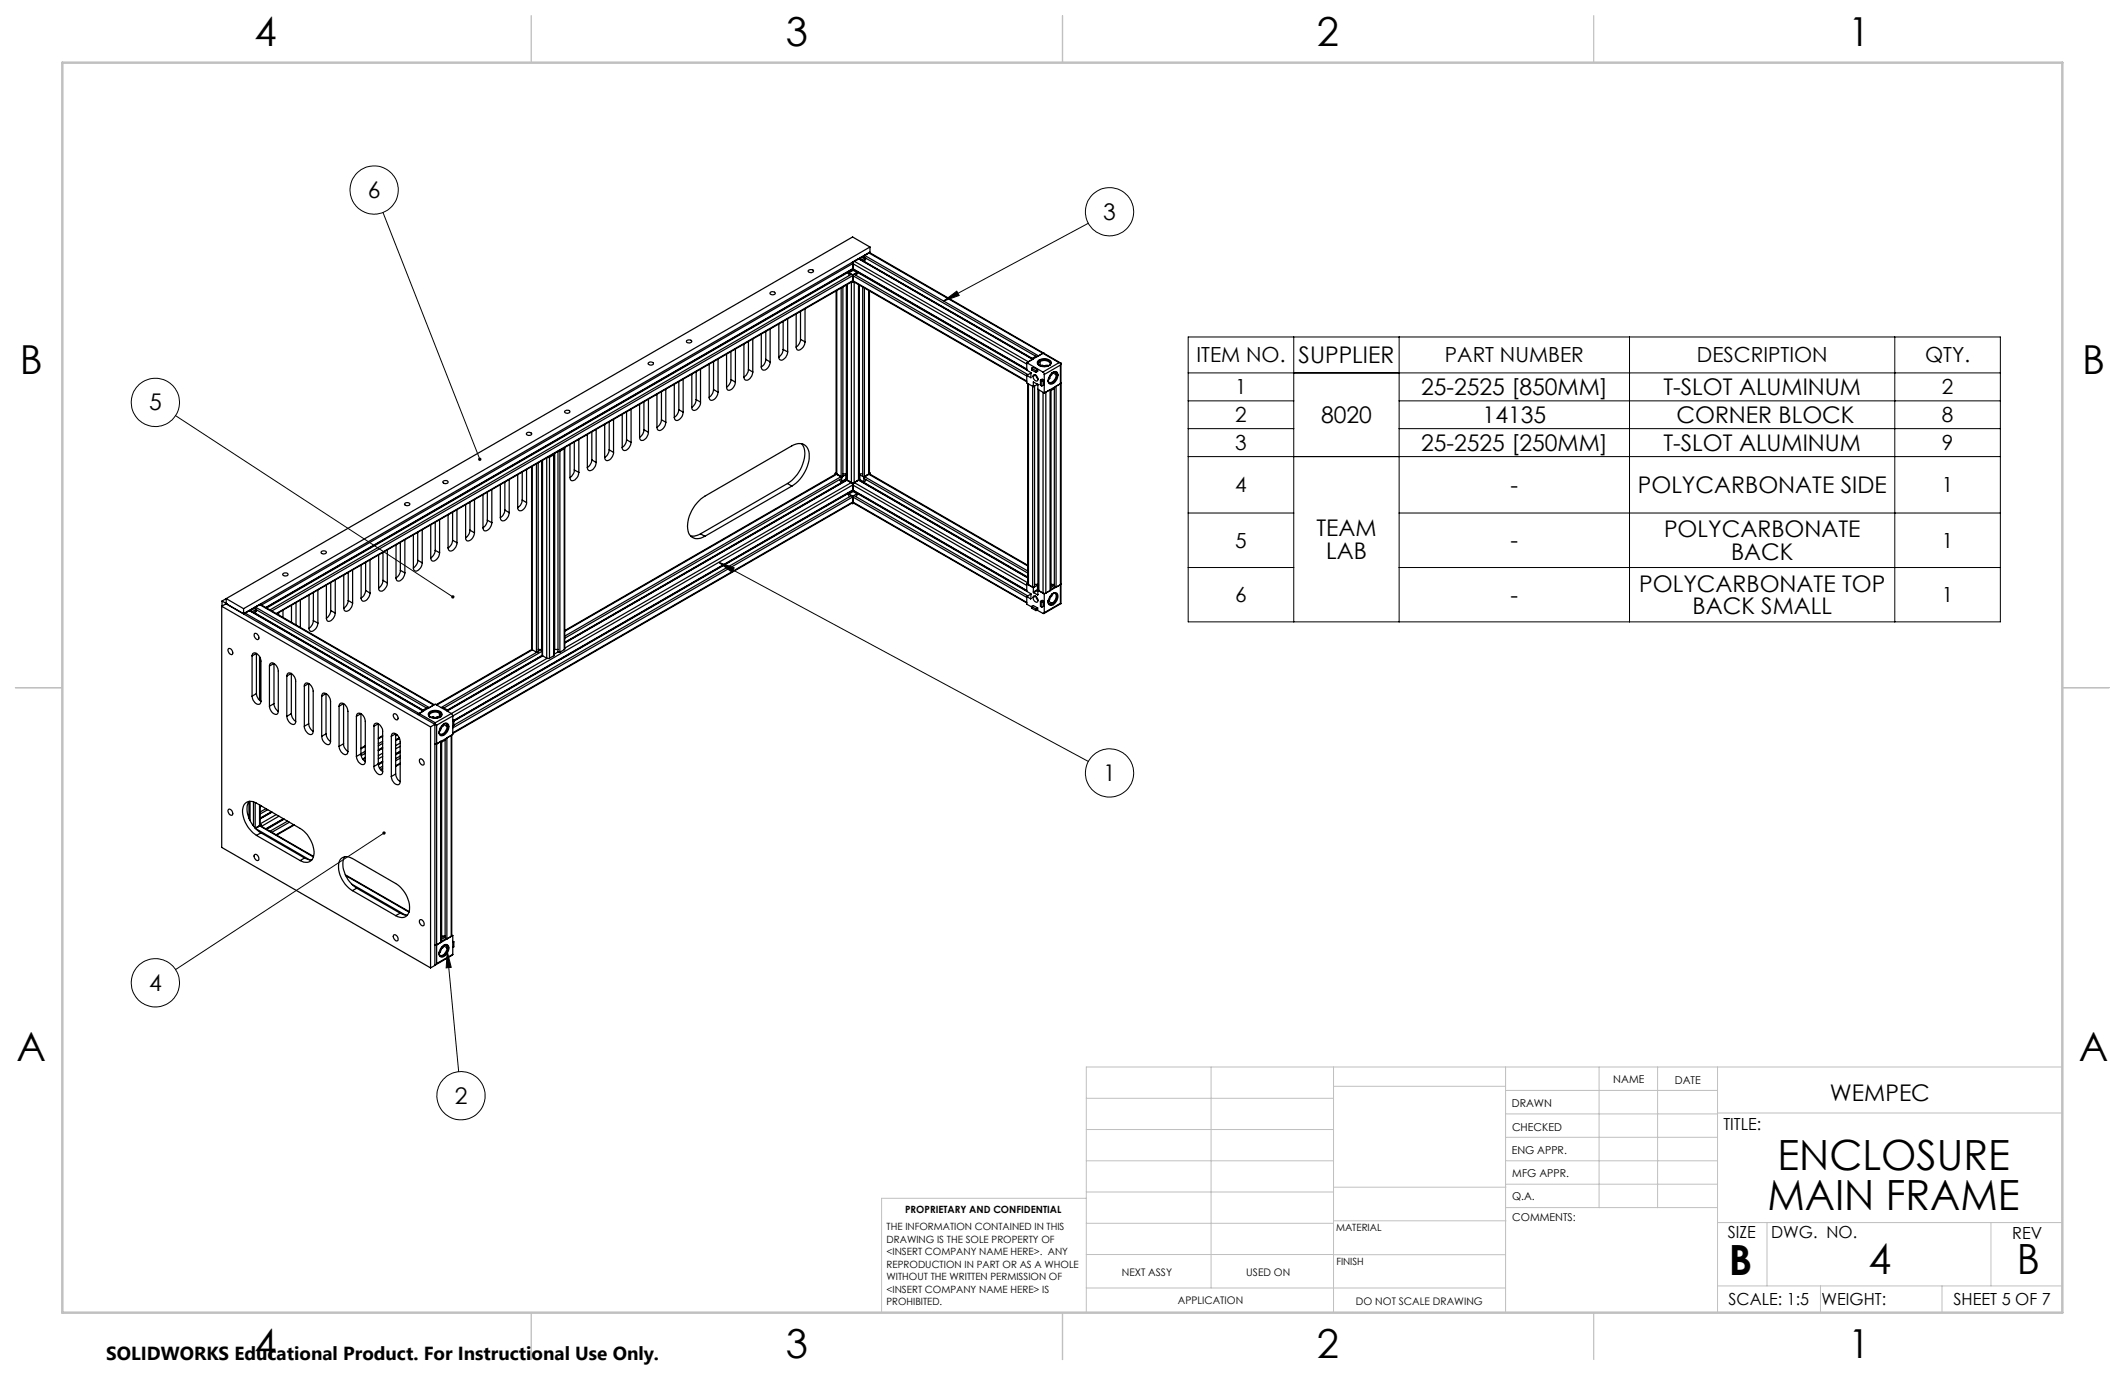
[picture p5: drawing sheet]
<svg xmlns="http://www.w3.org/2000/svg" width="432mm" height="279mm" viewBox="0 0 432 279" stroke-linecap="round" stroke-linejoin="round" font-family="sans-serif">
<g fill="none" stroke="#000" stroke-width=".2">
<path d="M77.8 43.2l19.7 50.1M221.2 45.4l-29.5 15.8M191.7 61.2l2.7-2 .5 .8zM241.4 68.5h165.1v57.9h-165.1zM241.4 75.8h165.1M262.9 68.5v57.9M284.3 68.5v57.9M331.1 68.5v57.9M385 68.5v57.9M35.7 84.5l56.3 36.8M241.4 81.5h21.5M241.4 87.1h21.5"/>
<path d="M241.4 92.8h165.1M284.3 81.5h122.2M284.3 87.1h122.2M146.1 114.3l3.1 1.1-.5 .9zM146.1 114.3l75.1 40.4M241.4 104.2h21.5M241.4 115.3h21.5M284.3 104.2h122.2M284.3 115.3h122.2M78 169.3l-42.3 27.7M90.9 193.3l.8 3.3-1 .1zM90.9 193.3l2.3 24.5"/>
<circle cx="76" cy="38.6" r="4.9"/>
<circle cx="225.4" cy="43" r="4.9"/>
<circle cx="31.6" cy="81.8" r="4.9"/>
<circle cx="225.5" cy="157.1" r="4.9"/>
<circle cx="31.6" cy="199.7" r="4.9"/>
<circle cx="93.7" cy="222.7" r="4.9"/>
</g>
<g fill="none" stroke="#c0c0c0" stroke-width=".2">
<path d="M246.1 216.8v44.9M271 216.8v49.9M305.9 216.8v49.9M324.9 216.8v28.6M336.8 216.8v28.6M349 216.8v49.9M419.1 216.8h-198.4v49.9M220.7 235.9h50.3M220.7 229.5h50.3M220.7 223.2h50.3M271 220.7h34.9M305.9 231.1h43.1"/>
<path d="M305.9 226.3h43.1M305.9 221.6h43.1M305.9 235.9h43.1M349 226.2h70.1M220.7 248.6h50.3M220.7 242.2h50.3M220.7 254.9h50.3M220.7 243.5h-41.6v23.2M271 255h34.9M271 248.1h35M271 241.2h35M305.9 240.6h43.1"/>
<path d="M306 245.4h43M349 248.4h70.1M359.1 248.4v12.9M404.6 248.4v12.9M220.7 261.7h85.2M349 261.3h70.1M369.9 261.3v5.4M394.6 261.3v5.4"/>
</g>
<path d="M108 3.2v9.5M215.9 3.2v9.5M323.8 3.2v9.5M3.1 139.7h9.6M419.1 139.7h9.5M108 266.7v9.6M215.9 266.7v9.6M323.8 266.7v9.6" fill="none" stroke="#c0c0c0" stroke-width=".25"/>
<path d="M12.7 12.7h406.4v254h-406.4z" fill="none" stroke="#c0c0c0" stroke-width=".5"/>
<path d="M191.7 61.2l2.7-2 .5 .8zM77.8 169a.35 .35 0 0 0 0 .5 .35 .35 0 0 0 .4 .1 .35 .35 0 0 0 .1-.5l-.3 .2 .3-.2-.2-.2zM91.8 121a.33 .33 0 0 0 0 .5 .33 .33 0 0 0 .5 0l-.3-.2 .3 .2a.33 .33 0 0 0 0-.5 .33 .33 0 0 0-.5 0zM97.2 93.1v.1a.35 .35 0 0 0 .4 .5l-.1-.4 .1 .4a.36 .36 0 0 0 .2-.6 .36 .36 0 0 0-.6 0zM146.1 114.3l3.1 1.1-.5 .9zM90.9 193.3l.8 3.3-1 .1z" fill="#000"/>
<g fill="none" stroke="#000" stroke-width=".25">
<path d="M156.5 59.4a.57 .57 0 0 1 1 .3 .63 .63 0 0 1-1-.2zM164.3 54.9a.56 .56 0 0 1 .6-.2 .56 .56 0 0 1 .4 .5 .63 .63 0 0 1-1.1-.2zM169.9 59.1v37.1l.1 .1M170 59v37.3M170.9 58.5v38.3M171.3 58.3v38.4l-.4 .1M172 57.9v38.4M172 57.9l.1 39.6M172.1 57.8v39.7M172.2 55.3l.1 .1M172.3 55.4l.3 .6M172.3 55.4l-118.1 68.1"/>
<path d="M172.4 55.3l.1 .1M172.4 55.1v.2M172.5 55.4l.5 .3M173 55.7l.2 .3M173 55.7l-118.1 68.2M173 57.3v40.7M173.1 57.3l.2 .1M173.1 54.8h.2M173.2 53.3v.3M173.2 55.8l.1 .1M173.2 54.6l-119.1 68.9M173.2 57v.2l-117 67.5"/>
<path d="M173.2 53.3h.1M173.2 53.6v1M173.2 56v1M173.2 53.6l-120.1 69.3M173.2 54.6l-119.2 68.8M173.2 56l-118 68.1M173.2 57l-117.1 67.7M173.3 54.8l.1 .1M173.3 54.8h.1M173.3 53.3v1.5M173.3 55.9v1.5M173.3 54.8l-.9 .5"/>
<path d="M173.3 56l.3-.3 35.3 20.4-.2 .1M173.3 54.6l35.3 20.5M173.3 57l.1 .2 35.2 20.4M173.3 53.6v1M173.3 56v1M173.3 53.6l35.3 20.4M173.3 54.6l35.3 20.4M173.3 56l35.3 20.4M173.3 57l35.3 20.4M173.4 54.9l.7 .5M173.4 54.9l-.9 .5M173.4 55.8l-.1 .1"/>
<path d="M173.4 54.8h-.1M173.5 57.3l-.2 .1M173.6 57.3v40.7M173.6 53.1l-.3 .5M174.1 55.1v.3M174.1 55.4l-.6 .3M174.3 55.4l-.3 .6M174.3 55.4l34.3 19.8M174.3 55.3v.1M174.4 57.8v39.7M174.5 52.6l35.4 20.4M174.5 52.6l35.3 20.4-.8 .5-35.4-20.4"/>
<path d="M174.5 52.6l-.9 .5M174.5 57.9l-.1 39.6M174.6 57.9v38.4M175.3 58.3v38.4l.3 .1M175.6 53.1v.1M175.6 53.1l34.1 19.7M175.6 58.5v38.3M175.7 51.9l-.2 .3M175.7 51.9l35.3 20.4 .9-.5M175.9 52.4l34.6 20M175.9 52.4l-.4-.2-.8 .4M175.9 52.4l-.9 .4"/>
<path d="M175.9 52.4v.3l-.6 .3M176 52.5l-.4 .6M176.5 59v37.3M176.5 51.4h.1M176.6 51.4h.2l35.3 20.4M176.6 51.4l-.9 .5M176.6 51.4l35.3 20.4M176.6 51.4l-3.3 1.9M176.6 51.3l.1 .1M176.7 59.1v37.1l-.2 .1M176.8 50.2l-3.6-2-127.2 73.4M176.8 50.2l-127.3 73.5"/>
<path d="M176.8 50.2v1l-127.3 73.5v-1M131.8 73.7a.56 .56 0 0 1 .5-.2 .56 .56 0 0 1 .5 .5 .63 .63 0 0 1-1.1-.2zM134.4 79.6v5.7M135.3 79.1v6.7M137 78.1v6.7M137.9 77.6v5.7M138.8 77v6.7M139.5 69.2a.6 .6 0 0 1 1 .3 .63 .63 0 0 1-1-.2zM140.6 76v6.8M141.5 75.5v5.7M142.3 75v6.7M144.1 74v6.7"/>
<path d="M145 79.2l-.2 .8-.7 .7M145 79.2l.9 .5M145 73.5v5.7M145.9 79.7a1.48 1.48 0 0 1-1.6 1.6l-.2-.6M145.9 73v6.7M147.6 72v6.7M148.5 77.1l-.2 .8-.7 .8M148.5 77.1l.9 .5M148.5 71.4v5.7M149.4 77.6a1.48 1.48 0 0 1-1.6 1.6l-.2-.5M149.4 70.9v6.7M151.2 69.9v6.7"/>
<path d="M152.1 75.1l-.4 1.1-.5 .4M152.1 75.1l.9 .5M152.1 69.4v5.7M153 75.6a1.44 1.44 0 0 1-1.6 1.6l-.2-.6M153 68.9v6.7M154.7 67.9v6.7M155.6 73l-.4 1.1-.5 .5M155.6 73l.9 .6M155.6 67.3v5.7M156.5 73.6a1.44 1.44 0 0 1-1.6 1.5l-.2-.5M156.5 66.9v6.7M158.3 65.8v6.8"/>
<path d="M159.1 71l-.2 .8-.6 .8M159.1 71l1 .5M159.1 65.3v5.7M160.1 71.5a1.64 1.64 0 0 1-1.5 1.7l-.2-.2-.1-.4M160.1 64.8v6.7M161.8 63.8v6.7M162.7 69l-.2 .8-.7 .7M162.7 69l.9 .5M162.7 63.3v5.7M163.6 69.5a1.54 1.54 0 0 1-1.6 1.6l-.2-.6M163.6 62.8v6.7M208.6 73.7v1.5l.9 .5"/>
<path d="M208.6 76.3v1.5l1.4 .8M208.6 73.7l3.3 1.9M208.8 77.9v40.7l.2 .2M209 78v40.8M209.4 75.8l-.8 .5M209.4 75.8l.1 .1M209.5 75.7l-.1 .1M209.5 75.7v1.1l-.9-.5M209.6 74.8l.4-.2 .9 .5M209.6 74.8l.9 .6M209.6 74.8v.4l.9 .5M209.8 78.5v40.8"/>
<path d="M210 76.2a.77 .77 0 0 1 .8 .4 .77 .77 0 0 1-.1 .8 .89 .89 0 0 1-.7-1.2zM210.2 78.5h-.1M210.2 78.4v40.8l-.4 .1M210.4 76.2l-.5 .3M210.5 76.2l.4 .8M210.5 75.4v.3M210.7 72.5l-.2-.1-.8 .4M210.7 78.1h.2M210.7 78.1l-.7 .5M210.7 78v.1M210.9 75.1v.4l-.4 .2M210.9 75.1l-.4 .3"/>
<path d="M210.9 78.1h.1M210.9 78.1v1l1.3 .8M210.9 78.1l-.9-.5v1M210.9 79.1v39.6M211 73.3a1.84 1.84 0 0 1 2.6 .3 1.36 1.36 0 0 1-1.9 .9l-.8-.5-.1-.4zM211 79.2l.1 40.8M211.1 74.2h.1M211.1 79.2v40.8M211.2 73.1l.1 .2M211.3 73.3l-.2 .1a.48 .48 0 0 0 0 .8M211.3 73.3v.1M211.3 73.3a1.76 1.76 0 0 1 2.2 .4l-.1 .5"/>
<path d="M211.3 73.4a1.47 1.47 0 0 1 2.1 .5l-.1 .3M211.3 73.4a.49 .49 0 0 0-.2 .8M211.3 74.3l.4-.1 .5 .2M211.3 73.4v.9M211.3 74.3h.1M211.4 77.3v1l.3 .1M211.4 77.3l.3 .1M211.7 77.4v1M211.8 74.2v.3M211.9 71.8h.3M211.9 75.6l.3 .5M211.9 71.8h.2"/>
<path d="M211.9 71.8l-3.3 1.9M211.9 71.8l3.3 1.9M211.9 79.7v40.8M212.1 77.2v1l-.4 .2M212.1 77.2l-.3-.2-.4 .3M212.1 77.2l-.4 .2M212.1 71.8l3.5 2M212.2 74.4v.1M212.2 76.1v3.8M212.9 74.4l.1-.1-.2 .1M213 74.3v.1M213.1 74.3l-.5-.1-.4 .2"/>
<path d="M213.1 76.7l.2 .2M213.3 76.4h.1M213.4 76.4l-.1 .5-.3 .4M213.5 79.2l-.1 40.8M213.5 76l.2-.2a.7 .7 0 0 1 1-.2 .7 .7 0 0 1 .2 .9 1.48 1.48 0 0 1-1.7 1.5 1.58 1.58 0 0 1 .3-2zM213.5 79.3v39.4M213.7 75.8l.2 .1M213.9 75.8l-.2-.1 .2 .1M213.9 75.7l-.2 .4-.3 .3M213.9 75.7l.7 .5M213.9 75.7h.1M214.2 79v39.9"/>
<path d="M214.3 78.7v.2l-.8 .5M214.6 76.2a1.51 1.51 0 0 1-1.4 1.5l-.2-.3M214.6 76.2a.51 .51 0 0 0-.5-.6h.5l.2 .6M214.6 76.2h.2M214.8 76.2a1.49 1.49 0 0 1-1.6 1.6l-.2-.3M214.8 76.2h.2M215.2 73.7l.4 .1M215.2 73.7l-3.3 1.9M215.5 78l-.9 .5v40.8M215.5 74.2v48.4M215.5 74.2l-3.3 1.9M215.5 78l-3.3 1.9"/>
<path d="M215.6 77.8l-.1 .2M215.6 73.8l-.1 .4M215.6 73.8v48.9M90 97.9a.56 .56 0 0 1 .6-.3 .56 .56 0 0 1 .4 .5 .6 .6 0 0 1-1-.2zM99.9 99.5v6.7M101.7 98.5v6.7M102.6 98v5.6M103.5 97.4v6.8M105.2 96.4v6.8M106.1 95.9v5.7M107 88a.6 .6 0 0 1 1 .3 .57 .57 0 0 1-.6 .2 .57 .57 0 0 1-.4-.5zM107 95.4v6.7"/>
<path d="M108 94.8v37.1l.1 .1M108.1 94.8v37.2M109 94.3v38.2M109.4 94.1v38.4h-.4M110.1 93.6v38.4l-.7 .4M110.2 93.6v39.6M111.1 93v40.7M111.7 92.9l-.5 .1M111.7 92.9v40.8M112.5 92.2v.2M112.5 92.4l-.8 .5M112.5 92.4v40.8"/>
<path d="M112.6 92.3l-.1 40.9M112.7 92.1v39.9M113.4 91.7v40.7l.4 .1M113.5 91.7h.3M113.8 91.7v40.8M114.7 91.2l-.9 .5M114.7 91.2v40.8M114.7 90.9v.3M114.8 91v40.9l-.1 .1M114.8 83.5a.56 .56 0 0 1 .6-.2 .56 .56 0 0 1 .4 .4 .63 .63 0 0 1-1.1-.1zM115.8 90.3v6.7M116.7 95.5l-.2 .8-.7 .7"/>
<path d="M116.7 95.5l.9 .5M116.7 89.8v5.7M117.6 96a1.54 1.54 0 0 1-1.6 1.6l-.2-.6M117.6 89.3v6.7M119.3 88.3v6.7M120.3 93.5l-.4 1-.6 .5M120.3 93.5l.8 .5M120.3 87.8v5.7M121.1 94a1.44 1.44 0 0 1-1.5 1.6l-.3-.6M121.1 87.2v6.8M122.9 86.3v6.7M123.8 91.4l-.4 1.1-.5 .5"/>
<path d="M123.8 91.4l.9 .5M123.8 85.7v5.7M124.7 91.9a1.44 1.44 0 0 1-1.6 1.6l-.2-.5M124.7 85.2v6.7M126.4 84.2v6.7M127.3 89.4l-.2 .8-.7 .7M127.3 89.4l.9 .5M127.3 83.7v5.7M128.2 89.9a1.48 1.48 0 0 1-1.6 1.6l-.2-.6M128.2 83.1v6.8M130 82.2v6.7M130.8 87.3l-.2 .9-.6 .7"/>
<path d="M130.8 87.3l1 .5M130.8 81.6v5.7M131.8 87.8a1.48 1.48 0 0 1-1.6 1.6l-.2-.5M131.8 81.1v6.7M133.5 80.1v6.8M134.4 85.3l-.4 1.1-.5 .5M134.4 85.3l.9 .5M135.3 85.8a1.64 1.64 0 0 1-1.4 1.7l-.3-.2-.1-.4M137.9 83.3l-.4 1-.5 .5M137.9 83.3l.9 .4M138.8 83.7a1.49 1.49 0 0 1-1.5 1.7l-.3-.6M141.5 81.2l-.2 .8-.7 .8"/>
<path d="M141.5 81.2l.8 .5M142.3 81.7a1.49 1.49 0 0 1-1.5 1.6l-.2-.5M160 98.2l.9 .6M160 98.2l-17.7 10.3M160.9 98.8a7.5 7.5 0 0 0 3.5-7.1 2 2 0 0 0-3.1-1.3l-18.1 10.4a7.2 7.2 0 0 0-3.3 7.5 2.08 2.08 0 0 0 3.3 .7M160.9 98.8l-17.7 10.2M162.9 90.2a4.5 4.5 0 0 1 0 4.6 7.8 7.8 0 0 1-2.9 3.4M169.7 96.2v.2M169.7 96.2l1.3 .7M169.9 96.1l-.2 .1M170 96.4l-.2-.1-55 31.8M170 96.4l.9 .5"/>
<path d="M170 96.4l-55.2 31.9M170 96.3l.9 .5M170.6 97.5l.4 .6M170.9 96.9l.1 .3-56.2 32.5M170.9 96.9l-56.1 32.4M171 98.1h.1M171 98.1l-56.2 32.4M171 97.8l.1 .2M171 96.9v.9M171.1 98h.1M171.3 96.3h.7M171.9 97.3v.2"/>
<path d="M171.9 96.4l.1 .2M171.9 96.4l-.9 .5M171.9 96.4v.9M171.9 97.3l-.9 .5M171.9 97.5h.1M171.9 97.5v.1M171.9 97.5l1.4 .7M171.9 97.5l-.8 .5M172 97.6h.1M172 97.6l-57.2 33M172 97.4l-.1 .1M172.1 97.6l.9 .5"/>
<path d="M172.1 97.6l-57.3 33.1M172.1 97.5l.9 .5M173 98.1l.2 .5M173 98.1l-58.2 33.6M173 98h.6M173.2 99.7l.1 .1M173.2 99.6l-81 46.8M173.2 98.6v1M173.2 98.6l-81.2 46.9M173.3 99.8h.1M173.3 99.8l.1 .1M173.3 98.2v1.6"/>
<path d="M173.3 99.8l-.9 .5M173.3 99.6l35.3 20.5M173.3 98.6v1M173.3 98.6l35.3 20.4M173.3 99.6l35.3 20.4M173.4 99.9l.7 .4M173.4 99.9l-.9 .5M173.4 99.7l-.1 .1M173.6 98.1l-.3 .5M173.6 98.1l35.2 20.3M174.4 97.5l-.8 .5M174.5 97.6h.1"/>
<path d="M174.5 97.6l-.9 .5M174.5 97.6l34.3 19.8M174.5 96.3h.1M174.5 97.4l.1 .1M174.6 96.5h.1M174.6 97.5h.1M174.6 97.6l34.2 19.8M174.6 96.3h.7M174.6 96.5l-.1 .1M174.6 97.5l-1.3 .7M174.6 96.5v1.1M174.7 96.5l.8 .4"/>
<path d="M174.7 97.5l.8 .4M174.7 96.5v1M175.5 96.9v1M175.5 97.9l-.1 .1M175.6 98.1h.1M175.6 98.1l33.2 19.2M175.7 96.9l-.1 .3 33.2 19.3M175.7 96.9l33.1 19.1M176 97.5l-.4 .6M176.5 96.3l-.9 .5M176.6 96.4l.2-.1 32 18.6M176.6 96.4l-.9 .5"/>
<path d="M176.6 96.4l32.2 18.6M176.7 96.1l.1 .1M176.8 96.2l-1.3 .7M176.8 96.2v.2M57.6 116.5a.51 .51 0 0 1 .6-.1 .51 .51 0 0 1 .3 .5 .6 .6 0 0 1-1-.3zM64.6 119.9v6.7M65.4 112a.5 .5 0 0 1 .5-.1 .5 .5 0 0 1 .4 .5 .56 .56 0 0 1-.6 .2 .56 .56 0 0 1-.4-.5zM66.3 118.9v6.7M67.2 118.4v5.7M68.1 117.9v6.7M69.8 116.8v6.8M70.8 116.3v5.7"/>
<path d="M71.6 115.8v6.8M73.4 114.8v6.7M74.3 120l-.4 1.1-.5 .4M74.3 120l.9 .5M74.3 114.3v5.7M75.2 113.8v6.7M76.9 112.8v6.7M77.8 117.9l-.2 .8-.7 .8M77.8 117.9l.9 .6M77.8 112.3v5.6M78.7 118.5a1.44 1.44 0 0 1-1.5 1.6l-.3-.6M78.7 111.7v6.8"/>
<path d="M80.5 110.7v6.7M81.4 115.9l-.3 .8-.6 .7M81.4 115.9l.9 .5M81.4 110.2v5.7M82.3 116.4a1.48 1.48 0 0 1-1.6 1.6l-.2-.6M82.3 109.7v6.7M82.3 102.2a.5 .5 0 0 1 .6-.1 .5 .5 0 0 1 .3 .5 .56 .56 0 0 1-.6 .2 .56 .56 0 0 1-.4-.5zM84 108.7v6.7M84.9 113.8l-.2 .9-.7 .7M84.9 113.8l.9 .6M84.9 108.2v5.6M85.8 114.4a1.64 1.64 0 0 1-1.4 1.6l-.3-.1-.1-.5"/>
<path d="M85.8 107.7v6.7M87.5 106.6v6.8M88.4 111.8l-.3 1.1-.6 .5M88.4 111.8l.9 .5M88.4 106.2v5.6M89.3 112.3a1.49 1.49 0 0 1-1.5 1.6l-.3-.5M89.3 105.6v6.7M91.1 104.6v6.7M92 109.8l-.2 .8-.7 .7M92 109.8l.9 .5M92 104.1v5.7M92.9 110.3a1.49 1.49 0 0 1-1.6 1.6l-.2-.6"/>
<path d="M92.9 103.6v6.7M94.6 102.6v6.7M95.5 107.7l-.2 .8-.7 .8M95.5 107.7l.9 .6M95.5 102.1v5.6M96.4 108.3a1.48 1.48 0 0 1-1.6 1.6l-.2-.6M96.4 101.5v6.8M98.1 100.5v6.7M99 105.7l-.2 .8-.7 .7M99 105.7l.9 .5M99 100v5.7M99.9 106.2a1.48 1.48 0 0 1-1.5 1.6l-.3-.6"/>
<path d="M102.6 103.6l-.4 1.1-.5 .5M102.6 103.6l.9 .6M103.5 104.2a1.44 1.44 0 0 1-1.6 1.6l-.2-.6M106.1 101.6l-.4 1.1-.5 .5M106.1 101.6l.9 .5M107 102.1a1.44 1.44 0 0 1-1.6 1.6l-.2-.5M142.3 108.5l-1.2 .4h-.8M142.3 108.5l.9 .5M172.2 100.3h.1M172.3 100.3l.3 .6M172.3 100.3l-80.1 46.2M172.4 100.3l.1 .1"/>
<path d="M172.4 100.1v.2M172.5 100.4l.8 .4M173.1 102.2l.2 .1M173.2 101l-.2-.3-80.8 46.7M173.2 102v.2l-81.2 46.8M173.2 101v1M173.2 101l-81.2 46.9M173.2 102l-81.2 46.9M173.3 100.8v1.5M173.3 101l.3-.3 35.3 20.4M173.3 102l.1 .2 35.2 20.3M173.3 101v1"/>
<path d="M173.3 101l35.3 20.4M173.3 102l35.3 20.4M173.5 102.2l-.2 .1M174.1 100.3l-.8 .5M174.1 100.1v.2M174.3 100.3l-.3 .6M174.3 100.3l34.3 19.9M174.3 100.3h.1M208.6 118.6v1.6M208.6 118.6l1.4 .8M208.8 118.5l-.2 .1M209 118.8l.8 .5"/>
<path d="M210 119.4v.9M210.1 119.3l-.1 .1M210.2 118.7h.7M210.8 119.8l.1 .1M210.8 118.9l.2 .1M210.8 118.9l-.6 .4M210.8 118.9v.9M210.8 119.8l-.8 .5M210.9 119.9h.1M210.9 119.9v.9M210.9 119.9l1.3 .8M210.9 119.9l-.9 .5"/>
<path d="M210.9 118.7l.1 .1M211 119.8l-.1 .1M213.5 118.7v.1M213.5 118.7l.7 .1M214.3 119.3h.3M214.3 118.9v.4l-.8 .5M214.3 118.9l-.8 .5M214.3 118.9l-.3-.1-.5 .3M215.5 118.8l-.9 .5M215.5 118.8l-3.3 1.9M215.6 118.6l-.1 .2M45 123.2l.9-.5 42.5 24.5"/>
<path d="M45 123.2l42.5 24.5M45 123.2v49l42.5 24.5M45.1 122.1l.9 .5M45.1 122.1v1.1M46 121.6l3.5 2.1M46 121.6v1.1M46 121.6l-.9 .5M46 122.7h.1M46.1 122.8h.1M46.5 131.8a.79 .79 0 0 1 .6 1.2 .86 .86 0 0 1-.6-1.2zM49.8 124.6l-.2 .2 .2-.2M49.8 124.6l35.4 20.4"/>
<path d="M49.8 124.6h.1M50.7 124.1l35.4 20.3M50.7 124.1l35.3 20.4-.8 .5M50.7 124.1l-.9 .5M51.2 133.3a.62 .62 0 0 1 .5-.7 .62 .62 0 0 1 .7 .4l.4 .5 .2 .8v8.2M51.2 133.3v8.2M51.2 133.3l.9-.5v8.1M51.8 128.7a.77 .77 0 0 1 .7 .4 .77 .77 0 0 1-.1 .9 .86 .86 0 0 1-.6-1.3zM51.8 124.6h.1M51.8 124.6l34.1 19.7M51.9 123.4l-.1 .2M52.1 123.9l34.6 20"/>
<path d="M52.1 124.2l-.3 .4M52.1 123.8l-.4-.2-.8 .5M52.1 123.8l-.9 .5M52.1 123.8v.3M52.1 124.1l-.6 .4M52.2 124l-.1 .1M52.7 133.4v8.9M52.8 122.9l.2-.1 35.2 20.4M52.8 122.9l35.3 20.4-.9 .5-35.3-20.4M52.8 122.9l-.9 .5M52.8 133.6v8.8M53.1 122.9v-.2l-3.3 1.9"/>
<path d="M54.8 135.3a.63 .63 0 0 1 .5-.6 .63 .63 0 0 1 .7 .4l.3 .5 .3 .8v8.1M54.8 135.3v8.2M54.8 135.3l.9-.5v8.2M56.6 124.5v.5M57.5 124v1.4M58.3 137.4a.63 .63 0 0 1 .5-.7 .63 .63 0 0 1 .7 .4l.6 1v8.5M58.3 137.4v8.2M58.3 137.4l.9-.6v8.2M59.2 123v3.5M60.1 122.4v4.6M61 122v5.5M61.8 139.4a.62 .62 0 0 1 .5-.6 .62 .62 0 0 1 .7 .3l.5 .8 .1 .5v8.2"/>
<path d="M61.8 139.4v8.2M61.8 139.4l.9-.5v8.2M62.8 120.9v6.8M63.7 126.1l-.2 .8-.7 .8M63.7 126.1l.9 .5M63.7 120.4v5.7M64.6 126.6a1.54 1.54 0 0 1-1.6 1.6l-.2-.5M67.2 124.1l-.2 .8-.7 .7M67.2 124.1l.9 .5M68.1 124.6a1.54 1.54 0 0 1-1.6 1.6l-.2-.6M70.8 122l-.4 1.1-.6 .5M70.8 122l.8 .6"/>
<path d="M71.6 122.6a1.44 1.44 0 0 1-1.5 1.5l-.3-.5M75.2 120.5a1.44 1.44 0 0 1-1.6 1.6l-.2-.6M108.1 132l-19.5 11.2M108.1 132l.9 .5M108.2 132l-19.4 11.3M109.1 132.5l-19.5 11.3M109.4 132h.8M110.2 132.3l-20 11.6M110.2 133.2l.9 .5M110.3 133.3l-19.3 11.1M111.1 133.7h.6M111.2 133.8l-19.5 11.2"/>
<path d="M112.5 133.2l-.8 .5M112.6 132h.1M112.7 132h.7M113.4 132.5l-.8 .4M114.7 132l-.9 .5M208.6 120.2l.9 .5M208.6 121.2v1.6l1 .5M208.6 121.2l.8 .5M209.5 121.6l-.1 .1M209.5 120.7v.9M209.5 120.7l-.9 .5M209.6 123.2v.4l.9 .5"/>
<path d="M209.6 123.2l.4-.2 .9 .5M209.6 123.2l.9 .6M210 120.3v.1M210 121.1a.77 .77 0 0 1 .8 .4 .77 .77 0 0 1-.1 .9 .89 .89 0 0 1-.7-1.3zM210 120.4l.8 .5M210.4 121.1l-.5 .3M210.5 121.2l.4 .8M210.5 123.8v.3M210.7 124l1.3 .7 .2-.2M210.9 123.5v.4l-.4 .2M210.9 123.5l-.4 .3M210.9 120.8l-.1 .1"/>
<path d="M211.1 120l.8 .5M211.4 122.2v1l.3 .2M211.4 122.2l.3 .2M211.7 122.4v1M211.9 120.5h.6M212.1 122.2v1l-.4 .2M212.1 122.2l-.3-.2-.4 .2M212.1 122.2l-.4 .2M212.2 120.7v3.8M213 122l.1 .1M213 122.5l.1 .2a.55 .55 0 0 0 .8 0M213 122.4l.4 .3 .4-.1"/>
<path d="M213 122.1h.1M213 122.2h.1M213 122.2l.8 .4M213.3 121.3l.1 .1M213.4 121.4l-.4 .8M213.4 120v-40.8l-.9 .5v40.8M213.4 120l-.9 .5M213.5 120.9l.2-.2a.7 .7 0 0 1 1-.2 .7 .7 0 0 1 .2 .9 1.48 1.48 0 0 1-1.7 1.5 1.58 1.58 0 0 1 .3-2zM213.7 120.7l.2 .1h-.2M213.8 122.6l.1 .1M213.8 120.7l.1 .1M213.9 120.6l-.2 .5-.3 .3"/>
<path d="M213.9 122.7l.1 .2M213.9 120.6a.47 .47 0 0 1 .6 0 .47 .47 0 0 1 .1 .5l-.2 .9-.6 .6M214.1 120.5h.4a1.53 1.53 0 0 1-.6 2.2M215.5 122.6l.1 .1M215.5 122.6l-3.3 1.9M215.6 122.7l-3.5 2M51.2 141.5a1.44 1.44 0 0 0 1.6 1.6l.2-.6M52.1 140.9l.4 1.1 .5 .5M52.1 140.9l-.9 .6M54.8 143.5a1.48 1.48 0 0 0 1.5 1.6l.3-.6M55.7 143l.2 .8 .7 .7M55.7 143l-.9 .5"/>
<path d="M58.3 145.6a1.48 1.48 0 0 0 1.6 1.5l.2-.5M59.2 145l.2 .8 .7 .8M59.2 145l-.9 .6M61.8 147.6a1.49 1.49 0 0 0 1.6 1.6l.2-.6M62.7 147.1l.4 1 .5 .5M62.7 147.1l-.9 .5M65.4 149.6a1.49 1.49 0 0 0 1.5 1.6l.3-.5M65.4 141.5a.62 .62 0 0 1 .4-.7 .62 .62 0 0 1 .8 .4l.5 .8 .1 .5v8.2M65.4 141.5v8.1M65.4 141.5l.9-.6v8.2M66.3 149.1l.3 1.1 .6 .5M66.3 149.1l-.9 .5"/>
<path d="M68.9 151.7a1.64 1.64 0 0 0 1.4 1.6l.3-.2 .1-.4M68.9 143.5a.64 .64 0 0 1 .5-.7 .64 .64 0 0 1 .7 .4l.4 .5 .2 .8v8.2M68.9 143.5v8.2M68.9 143.5l.9-.5v8.1M69.8 151.1l.2 .9 .7 .7M69.8 151.1l-.9 .6M72.4 145.6a.64 .64 0 0 1 .5-.7 .64 .64 0 0 1 .8 .4l.3 .5 .2 .8v8.1a.62 .62 0 0 1-.5 .7 .62 .62 0 0 1-.7-.4l-.5-.8-.1-.5M72.4 145.6l.9-.6v8.2M72.4 145.6v8.1M73.3 153.2l.3 .8 .7 .8M73.3 153.2l-.9 .5M74.2 154l-.5 .3"/>
<path d="M74.2 153.1l-.8 .5M74.2 151.5l-.9 .5M74.2 154.1l-.4 .2M74.2 152.6l-.9 .6M74.2 151.7l-.9 .5M74.2 153.9l-.5 .3M76 155.8a1.44 1.44 0 0 0 1.5 1.5l.3-.5M76 147.6a.62 .62 0 0 1 .5-.7 .62 .62 0 0 1 .7 .4l.6 1v8.5M76 147.6l.9-.5v8.1l.2 .8 .7 .8M76 147.6v8.2M77.8 154.8l-.9 .5M77.8 152l-.9 .5"/>
<path d="M77.8 155.7l-.7 .4M77.8 151.1l-.9 .5M77.8 149.5l-.9 .5M77.8 150.6l-.9 .5M77.8 154.7l-1.8 1.1M77.8 156.1l-.5 .3M77.8 153.7l-.9 .5M77.8 153l-.9 .6M77.8 149.6l-.9 .5M77.8 151.9l-.9 .5M77.8 154.9l-.9 .5M79.5 157.8a1.44 1.44 0 0 0 1.6 1.6l.2-.6"/>
<path d="M79.5 149.6a.62 .62 0 0 1 .5-.7 .62 .62 0 0 1 .7 .5l.5 .7 .1 .6v8.1M79.5 149.6v8.2M79.5 149.6l.9-.5v8.2M80 145.1a.71 .71 0 0 1 .8 .4 .71 .71 0 0 1-.1 .8 .94 .94 0 0 1-.7-1.2zM80.4 157.3l.4 1.1 .5 .4M80.4 157.3l-.9 .5M80.7 149.3l-.3 .2M81.1 150l-.7 .4M81.1 149.9l-.7 .5M81.2 150.1l-.8 .4M81.3 152.7l-.9 .5M81.3 153.6l-.9 .6"/>
<path d="M81.3 155.2l-.9 .6M81.3 151.7l-.9 .5M81.3 151l-.9 .5M81.3 152.6l-.9 .6M81.3 154.1l-.9 .5M81.3 155.1l-.9 .5M81.3 152.9l-.9 .5M85.2 145l-.3 .2M85.2 145l3.2 1.9M85.2 145l3.2-1.9 3.3 1.9M85.3 154.3a.76 .76 0 0 1 .7 .3 .76 .76 0 0 1 0 .8 .84 .84 0 0 1-.7-1.1zM87 143.9l-.3-.1-.8 .5"/>
<path d="M87.2 144.7a1.99 1.99 0 0 1 2.5 .2l.1 .2a1.17 1.17 0 0 1-1.5 .8 .85 .85 0 0 1-1-.2 .85 .85 0 0 1-.1-1zM87.5 147.7v49M87.5 145.8l.5-.1 .4 .1M88 145.7l.1 .2M88.4 147.2l-.9 .5M88.4 147.2v49l-.9 .5M88.4 147.2l.3 .2M88.4 146.9v.3M88.4 145.8v.2M88.4 147.2h.1M88.7 151.2h-.3M88.7 147.4v48.4"/>
<path d="M88.7 151.2l.9-.6v40.9M88.9 145.7l-.1 .2M89.3 144.9a1.62 1.62 0 0 0-2 .3v.4l.2 .2M89.3 144.9l.3 .5-.1 .2M89.3 145.7h-.4l-.5 .1M89.3 144.9v.8M89.3 145.7v.1M89.4 144.7l.1 .2a.45 .45 0 0 1 .1 .7M89.4 144.7l-.1 .2M89.4 144.7a1.48 1.48 0 0 0-2.3 .6l.2 .3M89.4 148.2l.1 .1M89.4 144.6v.1"/>
<path d="M89.5 147.8l.1 .1M89.6 150.6v40.9M89.6 147.9l-.1 .6-.3 .2M89.7 147.5l.3 .1M89.7 150.8v39.4M89.9 143.9l.2-.1 .9 .5M90 147.2a.69 .69 0 0 1 .9-.2 .69 .69 0 0 1 .3 .9 1.52 1.52 0 0 1-1.8 1.5 1.68 1.68 0 0 1 .6-2.2zM90.1 147.1v.1M90.1 147.2l-.5 .7M90.1 147.2l.7 .4M90.3 147h.1M90.4 147l.4 .1 .3 .5"/>
<path d="M90.4 147a.5 .5 0 0 1 .4 .6M90.5 150.4v40M90.5 150.1v.3l-.9 .4M90.8 147.6a1.45 1.45 0 0 1-1.4 1.6l-.2-.3M90.8 147.6h.3M90.9 144.3l19.3-11.1-19.2 11.1M91 144.3v.3M91 144.3l-.2 .2M91.1 147.6a1.55 1.55 0 0 1-1.7 1.7l-.2-.3M91.1 147.6l.1 .1M91.7 145l.3 .5M91.7 145l-3.3 1.9"/>
<path d="M91.8 149.4v40.7l-.1 .2M92 145.5v3.8l-3.3 1.9M92 145.5l-3.3 1.9M92 146.3l.2 .1M92.2 146.4v1l-.2 .2M92.2 146.4l-.2 .1M46.4 164.5a.7 .7 0 0 1 .7 .2 .7 .7 0 0 1 .2 .8l-.1 .1a.78 .78 0 0 1-.8-1.1zM50.6 166.3v-3.5a4.1 4.1 0 0 0 .3 4.2l1 1.3 1.1 .9M50.7 162.8v3.7M50.8 162.8v3.9M51.4 167.7h.1M51.5 162.9v4.9"/>
<path d="M51.7 173.7a.75 .75 0 0 1 .8 .3 .75 .75 0 0 1 0 .8 .84 .84 0 0 1-.8-1.1zM51.9 163.1v5.2l.8-.5M52 168.4l10.9 6.3M52.1 169.8a5.8 5.8 0 0 1-2.6-6 1.66 1.66 0 0 1 2.6-.6l8.9 5.1a5.8 5.8 0 0 1 2.6 5.9 1.66 1.66 0 0 1-2.6 .7M52.1 169.8l8.9 5.1M52.7 163.6v4.2M52.8 167.8l10.9 6.2M52.8 167.8l10.9 6.3M52.8 163.6v4.1l-.1 .1M52.8 167.5l.3 .1M53 169.2l8.9 5.1M53 169.2l-.9 .6"/>
<path d="M53.1 163.8l-.3 .1M53.1 167.6v.3M53.1 167.6l-1.2 .7 .9-.5M53.2 163.8l-.4 .2M54 164.3l-1.2 .7M54.4 164.5l-1.6 .9M55.1 165l-2.3 1.3M55.2 165l-2.4 1.3M55.3 165l-2.5 1.4M56.1 165.5l-3.3 1.9M56.7 165.8l-3.6 2.1M57.6 166.4l-3.6 2"/>
<path d="M57.6 166.4l-3.5 2.1M57.7 166.4l-3.5 2.1M58.4 166.9l-3.5 2M58.8 167.1l-3.6 2M59.7 167.6l-3.6 2M59.8 167.6l-3.6 2.1M61.9 174.3l.8 .4h.7M61.9 174.3l-.9 .6M70.1 174.1a4 4 0 0 0 .3 4.1l1.3 1.7 .8 .6M70.2 177.8l12.9 7.4M70.3 177.9l12.8 7.4M71.4 179.6l10.9 6.3"/>
<path d="M71.6 181a5.7 5.7 0 0 1-2.7-5.9 1.68 1.68 0 0 1 2.7-.7l8.8 5.1a5.7 5.7 0 0 1 2.7 5.9 1.64 1.64 0 0 1-2.7 .7M71.6 181l8.8 5.1M72.5 180.5l-.9 .5M72.5 180.5l8.8 5.1M80 190a.78 .78 0 0 1 .8 .3 .78 .78 0 0 1 0 .9 .85 .85 0 0 1-.8-1.2zM81.3 185.6l.8 .3h.7M81.3 185.6l-.9 .5M85.3 186.9a.75 .75 0 0 1 .8 .4 .75 .75 0 0 1-.1 .8 .84 .84 0 0 1-.7-1.2zM88.4 196.1h.1M88.7 195.8l-.3 .3M89.2 193.6h.1M89.3 193.5h.1"/>
<path d="M89.3 193.5l.1 .1M89.3 193.4v.1M89.6 190.2h.1M89.7 192.5l.3 .1M89.7 190.2h.8M89.8 192.4a.74 .74 0 0 1 .7-.5 .74 .74 0 0 1 .7 .5 1.82 1.82 0 0 1-1.6 2.1 1.19 1.19 0 0 1 0-1.8zM90.1 192.1v.1M90.1 192.2l-.9 1.5M90.1 192.2l.7 .4M90.3 192h.1a.5 .5 0 0 1 .4 .6M90.4 192l.4 .1 .3 .5M90.5 190.8h.3"/>
<path d="M90.5 190.8l-.9 .5M90.5 190.4l-.9 .5M90.5 190.4v.4M90.5 190.4l-.3-.1-.6 .3M90.8 192.6a1.51 1.51 0 0 1-1.4 1.5l-.2-.2M90.8 192.6h.3M91.1 192.6a1.87 1.87 0 0 1-1.5 1.7l-.4-.3M91.1 192.6h.1M91.7 190.3v-40.9l-.9 .5v40.9M91.7 190.3l-.9 .5M91.8 190l.2 .1M92 190.1l-3.3 1.9-.3 .1 1.2-.6"/>
<path d="M92 193.9l-3.6 2.2M92 190.1v3.8M92 193.9l-3.3 1.9M92 191.3l.2 .1M92.2 191.4l-.2 .1M92.2 191.4v1l-.2 .1"/>
</g>
<g font-size="8.5">
<text x="361.2" y="237.7">ENCLOSURE</text>
<text x="359.1" y="245.8">MAIN FRAME</text>
<text x="351.3" y="259">B</text>
<text x="379.7" y="258.9">4</text>
<text x="409.8" y="258.9">B</text>
</g>
<g font-size="8.1">
<text x="51.7" y="9.3">4</text>
<text x="159.7" y="9.3">3</text>
<text x="267.6" y="9.3">2</text>
<text x="375.6" y="9.3">1</text>
<text x="4" y="76">B</text>
<text x="423.1" y="76">B</text>
<text x="3.3" y="215.7">A</text>
<text x="422.4" y="215.7">A</text>
<text x="51.7" y="276">4</text>
<text x="159.7" y="276">3</text>
<text x="267.6" y="276">2</text>
<text x="375.6" y="276">1</text>
</g>
<g font-size="4.7">
<text x="74.8" y="40.3">6</text>
<text x="224.2" y="44.7">3</text>
<text x="263.9" y="73.8">SUPPLIER</text>
<text x="30.3" y="83.4">5</text>
<text x="288.7" y="80.3">25-2525 [850MM]</text>
<text x="338" y="80.3">T-SLOT ALUMINUM</text>
<text x="268.4" y="86">8020</text>
<text x="301.3" y="86">14135</text>
<text x="340.6" y="86">CORNER BLOCK</text>
<text x="288.7" y="91.6">25-2525 [250MM]</text>
<text x="338" y="91.6">T-SLOT ALUMINUM</text>
<text x="307" y="100.2">-</text>
<text x="332.8" y="100.2">POLYCARBONATE SIDE</text>
<text x="267.5" y="109">TEAM</text>
<text x="269.5" y="113.5">LAB</text>
<text x="307" y="111.5">-</text>
<text x="338.1" y="109.2">POLYCARBONATE</text>
<text x="351.8" y="113.7">BACK</text>
<text x="307" y="122.5">-</text>
<text x="333.1" y="120.2">POLYCARBONATE TOP</text>
<text x="343.9" y="124.8">BACK SMALL</text>
<text x="224.2" y="158.7">1</text>
<text x="30.3" y="201.3">4</text>
<text x="92.4" y="224.3">2</text>
<text x="371.8" y="223.8">WEMPEC</text>
</g>
<g font-size="4.2">
<text x="243.1" y="73.6">ITEM NO.</text>
<text x="293.6" y="73.6">PART NUMBER</text>
<text x="344.8" y="73.6">DESCRIPTION</text>
<text x="391.2" y="73.6">QTY.</text>
<text x="251" y="80.1">1</text>
<text x="394.6" y="80.1">2</text>
<text x="251" y="85.8">2</text>
<text x="394.6" y="85.8">8</text>
<text x="251" y="91.5">3</text>
<text x="394.6" y="91.5">9</text>
<text x="251" y="100">4</text>
<text x="394.6" y="100">1</text>
<text x="251" y="111.3">5</text>
<text x="394.6" y="111.3">1</text>
<text x="251" y="122.3">6</text>
<text x="394.6" y="122.3">1</text>
</g>
<text font-size="3.8" x="21.6" y="276.3">SOLIDWORKS Educational Product. For Instructional Use Only.</text>
<g font-size="3.4">
<text x="350.2" y="229.5">TITLE:</text>
<text x="351.1" y="251.6">SIZE</text>
<text x="359.9" y="251.6">DWG. NO.</text>
<text x="408.9" y="251.7">REV</text>
<text x="351.2" y="265.2">SCALE: 1:5</text>
<text x="370.1" y="265.3">WEIGHT:</text>
<text x="396.9" y="265.2">SHEET 5 OF 7</text>
</g>
<g font-size="2.2">
<text x="327.8" y="220.1">NAME</text>
<text x="340.3" y="220.2">DATE</text>
<text x="307.2" y="224.9">DRAWN</text>
<text x="307.3" y="229.8">CHECKED</text>
<text x="307.2" y="234.5">ENG APPR.</text>
<text x="307.3" y="239.2">MFG APPR.</text>
<text x="307.3" y="243.9">Q.A.</text>
<text x="307.3" y="248.1">COMMENTS:</text>
</g>
<g font-size="2.1">
<text x="227.9" y="259.2">NEXT ASSY</text>
<text x="253.3" y="259.2">USED ON</text>
<text x="239.3" y="265">APPLICATION</text>
<text x="275.5" y="265.1">DO NOT SCALE DRAWING</text>
</g>
<g font-size="2">
<text x="180.2" y="250">THE INFORMATION CONTAINED IN THIS</text>
<text x="183.9" y="246.4">PROPRIETARY AND CONFIDENTIAL</text>
<text x="271.5" y="250.2">MATERIAL</text>
<text x="180.2" y="252.5">DRAWING IS THE SOLE PROPERTY OF</text>
<text x="180.2" y="255.1">&lt;INSERT COMPANY NAME HERE&gt;. ANY</text>
<text x="180.2" y="257.6">REPRODUCTION IN PART OR AS A WHOLE</text>
<text x="271.5" y="257">FINISH</text>
<text x="180.2" y="260.1">WITHOUT THE WRITTEN PERMISSION OF</text>
<text x="180.2" y="262.6">&lt;INSERT COMPANY NAME HERE&gt; IS</text>
<text x="180.2" y="265.2">PROHIBITED.</text>
</g>
</svg>
